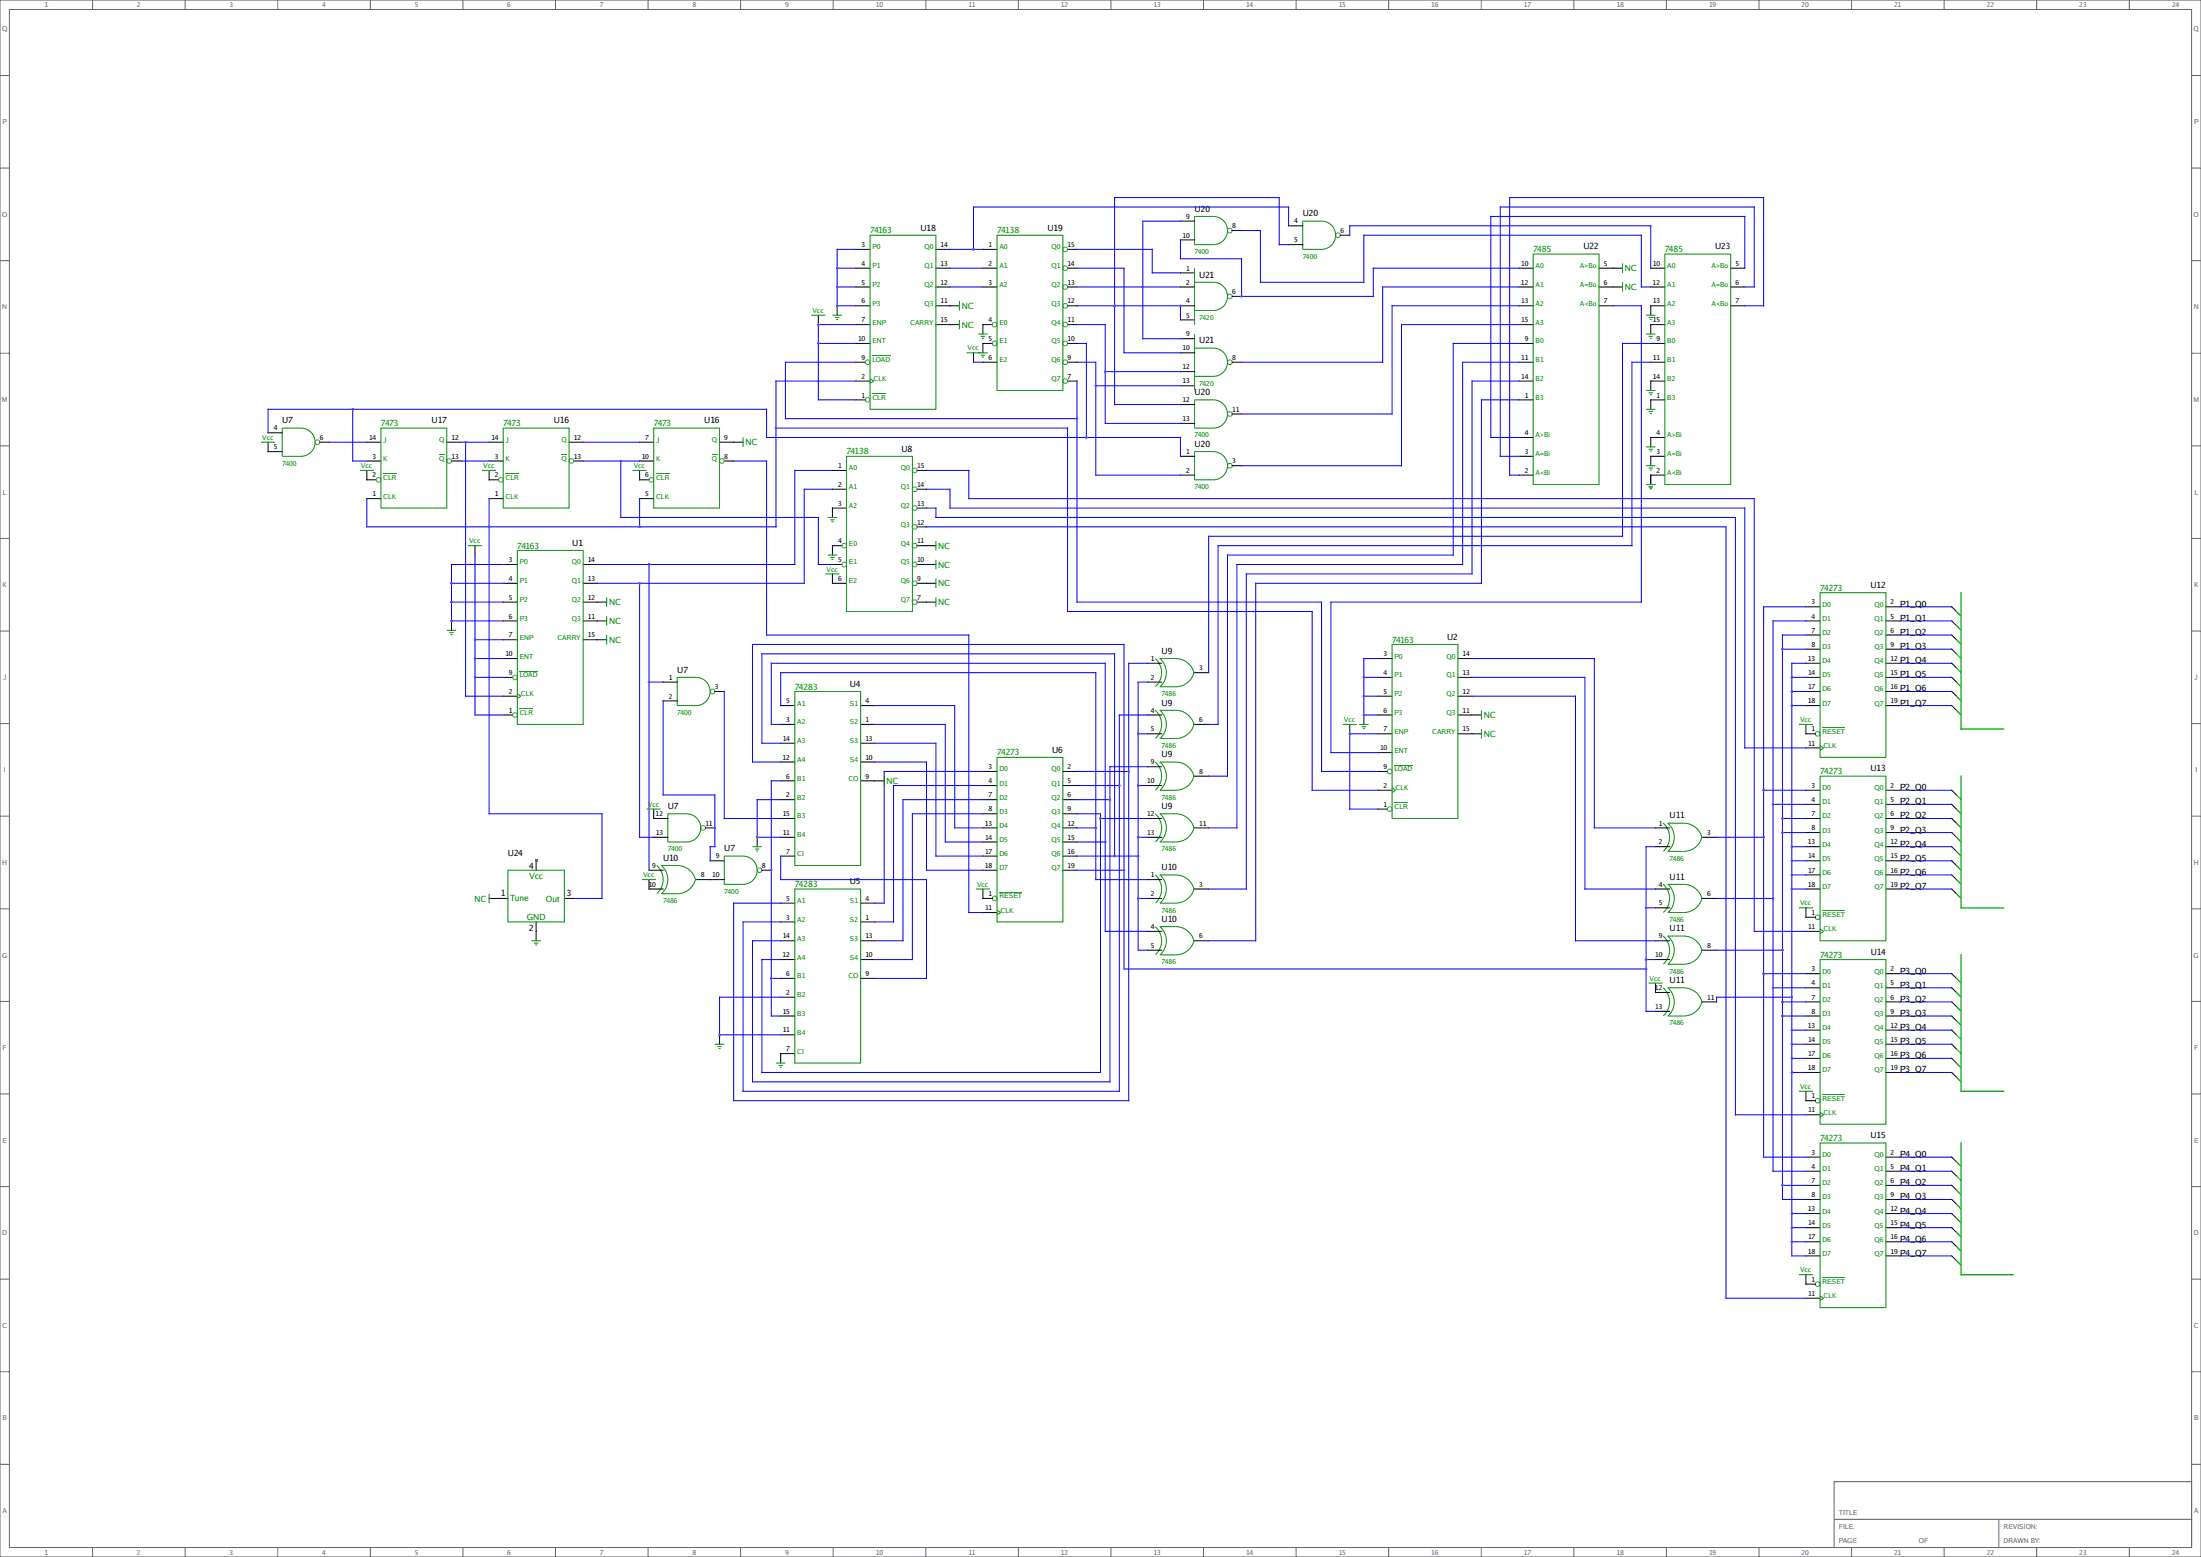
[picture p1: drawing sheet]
<svg xmlns="http://www.w3.org/2000/svg" width="1189mm" height="841mm" viewBox="0 0 1189 841" stroke-linecap="round" stroke-linejoin="round" font-family="sans-serif">
<g fill="none" stroke="#666" stroke-width=".54">
<path d="M0 0h1189v841h-1189zM5 5h1178v831h-1178zM50 0v5M100 0v5M150 0v5M200 0v5M250 0v5M300 0v5M350 0v5M400 0v5M450 0v5M500 0v5"/>
<path d="M550 0v5M600 0v5M650 0v5M700 0v5M750 0v5M800 0v5M850 0v5M900 0v5M950 0v5M1000 0v5M1050 0v5M1100 0v5"/>
<path d="M1150 0v5M0 41h5M1183 41h6M0 91h5M1183 91h6M0 141h5M1183 141h6M0 191h5M1183 191h6M0 241h5M1183 241h6M0 291h5"/>
<path d="M1183 291h6M0 341h5M1183 341h6M0 391h5M1183 391h6M0 441h5M1183 441h6M0 491h5M1183 491h6M0 541h5M1183 541h6M0 591h5"/>
<path d="M1183 591h6M0 641h5M1183 641h6M0 691h5M1183 691h6M0 741h5M1183 741h6M0 791h5M990 800h193v36h-193zM1183 791h6M50 836v5M100 836v5"/>
<path d="M150 836v5M200 836v5M250 836v5M300 836v5M350 836v5M400 836v5M450 836v5M500 836v5M550 836v5M600 836v5M650 836v5M700 836v5"/>
<path d="M750 836v5M800 836v5M850 836v5M900 836v5M950 836v5M990 820h193M1000 836v5M1050 836v5M1079 820v16M1100 836v5M1150 836v5"/>
</g>
<g fill="none" stroke="#000" stroke-width=".54">
<path d="M637 119h8M462 135h8M505 135h8M531 135h7M576 135h6M637 130h8M665 124h5M696 132h7M696 122h7M724 127h5M462 145h8M462 155h8"/>
<path d="M505 145h8M505 155h8M531 145h7M531 155h7M576 145h6M576 155h6M637 155h8M637 147h8M820 145h8M820 155h8M863 145h13M863 155h13"/>
<path d="M891 145h8M891 155h8M935 145h7M935 155h7M442 170v5M452 165v5M462 165h8M462 175h8M505 165h13M505 175h13M536 175h-5v5M576 165h6"/>
<path d="M576 175h6M637 165h8M637 173h8M665 160h5M820 165h8M820 175h8M863 165h8M899 165h-8v5M899 175h-8v5M935 165h7M462 185h8M462 196h5"/>
<path d="M526 191v5M531 196h7M536 185h-5v6M576 185h6M576 196h6M637 183h8M637 191h8M665 196h5M820 185h8M820 196h8M891 185h8M891 196h8"/>
<path d="M462 206h8M462 216h5M576 206h6M637 218h8M637 208h8M637 201h8M820 206h8M820 216h8M899 206h-8v5M899 216h-8v5M145 239v5h7M145 234h7"/>
<path d="M173 239h5M198 239h8M241 239h8M264 239h8M307 239h8M345 239h8M389 239h12M637 229h8M665 224h5M820 236h8M899 236h-8v5M198 249h8"/>
<path d="M198 254v5h5M244 249h5M264 249h8M264 254v5h5M310 249h5M345 249h8M345 254v5h5M391 249h5M449 254h8M495 254h5M637 257h8M637 246h8"/>
<path d="M665 251h5M820 257h8M820 246h8M899 257h-8v5M899 246h-8v5M198 269h8M264 269h8M345 269h8M449 264h8M457 274h-8v5M495 264h5M495 274h5"/>
<path d="M256 295v5M455 295h-6v5M495 295h10M495 284h5M272 305h7M272 315h7M315 305h8M315 315h8M449 305h6M449 310v5h8M495 305h10M495 315h10"/>
<path d="M244 335v5M272 325h7M272 335h7M315 325h13M315 335h13M495 325h10M975 335h8M975 328h8M1018 335h8M1018 328h8M1054 328l2 2M1054 335l2 3"/>
<path d="M272 345h7M272 356h7M315 345h13M620 358h7M744 356h8M787 356h8M975 358h8M975 343h8M975 350h8M1018 358h8M1018 343h8M1018 350h8"/>
<path d="M1054 343l2 2M1054 350l2 3M1054 358l2 3M272 376h7M272 366h5M358 368h8M358 378h8M386 373h5M620 368h7M645 363h8M744 376h8M744 366h8"/>
<path d="M787 376h8M787 366h8M975 366h8M975 373h8M1018 366h8M1018 373h8M1054 366l2 2M1054 373l2 3M272 386h5M422 381h7M422 391h7M465 381h7"/>
<path d="M465 391h7M620 386h7M620 396h7M645 391h8M729 391v5M736 386v5M744 386h8M744 396h8M787 386h13M787 396h13M975 381h8M975 391v5h5"/>
<path d="M1018 381h8M1054 381l2 3M422 401h7M422 411h7M465 401h7M465 411h7M531 417h7M574 417h8M620 414h7M645 419h8M744 417h5M744 406h8"/>
<path d="M975 404h8M353 437v5h8M422 422h7M422 432h7M465 422h12M531 432h7M531 424h7M531 439h7M574 432h8M574 424h8M574 439h8M620 424h7"/>
<path d="M744 427h8M744 437h5M975 427h8M975 434h8M1018 427h8M1018 434h8M1054 427l2 2M1054 434l2 3M353 452h8M381 447h5M409 452v5M422 442h7"/>
<path d="M422 452h7M531 447h7M531 455h7M574 447h8M574 455h8M620 442h7M620 452h7M645 447h8M894 447h8M894 457h8M919 452h8M975 442h8"/>
<path d="M975 457h8M975 450h8M1018 442h8M1018 457h8M1018 450h8M1054 442l2 2M1054 450l2 2M1054 457l2 3M290 465v5M350 470h8M350 475v5h8M376 475h15"/>
<path d="M383 465h8M411 470h5M422 462h7M531 462h7M531 470h7M574 462h8M574 470h8M620 475h7M975 465h8M975 472h8M1018 465h8M1018 472h8"/>
<path d="M1054 465l2 2M1054 472l2 3M264 485h10M290 498v10M305 485h5M422 488h7M422 498h7M465 488h7M465 498h7M531 493h7M531 480v5h5M620 485h7"/>
<path d="M645 480h8M894 480h8M894 490h8M919 485h8M975 480h8M975 490v5h5M1018 480h8M1054 480l2 3M422 508h7M422 518h7M465 508h7M465 518h7"/>
<path d="M620 503h7M620 513h7M645 508h8M894 508h8M894 518h8M919 513h8M975 503h8M422 528h7M422 538h7M465 528h7M894 531v5h8M975 526h8"/>
<path d="M975 533h8M1018 526h8M1018 533h8M1054 526l2 2M1054 533l2 3M389 559v5M422 549h7M422 559h7M894 546h8M919 541h8M975 549h8M975 541h8"/>
<path d="M975 556h8M1018 549h8M1018 541h8M1018 556h8M1054 541l2 3M1054 549l2 2M1054 556l2 3M429 569h-7v5M975 564h8M975 571h8M975 579h8M1018 564h8"/>
<path d="M1018 571h8M1018 579h8M1054 564l2 2M1054 571l2 3M1054 579l2 3M975 589v5h5M975 602h8M975 625h8M975 632h8M1018 625h8M1018 632h8M1054 625l2 2"/>
<path d="M1054 632l2 3M975 640h8M975 648h8M975 655h8M1018 640h8M1018 648h8M1018 655h8M1054 640l2 3M1054 648l2 2M1054 655l2 3M975 663h8M975 670h8"/>
<path d="M975 678h8M1018 663h8M1018 670h8M1018 678h8M1054 663l2 2M1054 670l2 3M1054 678l2 3M975 688v5h5M975 701h8"/>
</g>
<g fill="none" stroke="#008b00" stroke-width=".54">
<path d="M645 117h10a8 8 0 0 1 8 7 8 8 0 0 1-8 8h-10zM703 119h11a8 8 0 0 1 7 8 8 8 0 0 1-7 8h-11zM470 127h35v94h-35zM538 127h36v84h-36zM828 137h35v125h-35zM899 137h36v125h-36zM645 152h10a8 8 0 0 1 8 8 8 8 0 0 1-8 8h-10M645 145v30M876 142v5M876 152v5M438 170h8M449 170h6"/>
<path d="M451 171h2M452 172h1M518 163v5M518 173v5M889 170h5M890 171h3M891 172h1M471 192h10M522 191h11M528 180h5M530 182h2M530 192h2"/>
<path d="M530 183h1M530 193h1M645 188h10a8 8 0 0 1 8 8 8 8 0 0 1-8 7h-10M645 180v31M889 180h5M890 182h3M891 183h1M470 204l2 2-2 1M471 212h7M645 216h10a8 8 0 0 1 8 8 8 8 0 0 1-8 7h-10zM889 211h5M890 212h3"/>
<path d="M891 213h1M141 239h8M152 231h11a8 8 0 0 1 7 8 8 8 0 0 1-7 7h-11zM206 231h35v43h-35zM272 231h35v43h-35zM353 231h36v43h-36zM401 236v5M889 221h5M890 222h3M891 223h1M194 254h8M207 256h7"/>
<path d="M237 246h3M260 254h8M273 256h7M303 246h3M342 254h7M354 256h8M384 246h3M457 246h36v84h-36zM645 244h10a8 8 0 0 1 8 7 8 8 0 0 1-8 8h-10zM889 251h5M889 241h5M890 253h3"/>
<path d="M890 243h3M891 254h1M891 244h1M447 279h5M889 262h5M890 263h3M891 264h1M253 295h7M279 297h36v94h-36zM447 300h5M448 281h3M449 282h1"/>
<path d="M505 292v5M446 310h7M448 301h3M449 302h1M505 302v5M505 312v5M328 323v5M328 333v5M505 323v5M983 320h35v89h-35zM241 340h5M243 342h2"/>
<path d="M243 343h1M328 343v5M624 356a10 10 0 0 1 0 15M626 356h9a10 10 0 0 1 10 7 10 10 0 0 1-10 8h-9M626 356a10 10 0 0 1 0 15M752 348h35v94h-35zM279 375l2 1-2 1M281 362h9M366 366h10a8 8 0 0 1 7 7 8 8 0 0 1-7 8h-10zM429 373h36v94h-36zM281 383h7M624 383a10 10 0 0 1 0 16"/>
<path d="M626 384h9a10 10 0 0 1 10 7M626 383a10 10 0 0 1 0 16M645 391a10 10 0 0 1-10 8h-9M725 391h8M734 391h5M735 392h3M736 393h1M800 384v5M800 394v5M971 391h8M984 393h12M477 419v5"/>
<path d="M538 409h36v89h-36zM624 411a10 10 0 0 1 0 16M626 411h9a10 10 0 0 1 10 8M626 411a10 10 0 0 1 0 16M645 419a10 10 0 0 1-10 8h-9M753 413h10M983 403l2 1-2 1M983 419h35v89h-35zM349 437h8M361 439h10a8 8 0 0 1 7 8 8 8 0 0 1-7 8h-10zM624 439a10 10 0 0 1 0 16M626 439h9a10 10 0 0 1 10 8 10 10 0 0 1-10 8h-9"/>
<path d="M626 439a10 10 0 0 1 0 16M752 425l2 2-2 1M753 433h7M406 457h5M408 458h2M408 459h1M898 444a10 10 0 0 1 0 16M919 452a10 10 0 0 0-10-8h-8a10 10 0 0 1 0 16M919 452a10 10 0 0 1-10 8h-8M274 470h31v28h-31zM347 475h7M355 467a10 10 0 0 1 0 15"/>
<path d="M357 467h9a10 10 0 0 1 10 8M357 467a10 10 0 0 1 0 15M376 475a10 10 0 0 1-10 8h-9M391 462h10a8 8 0 0 1 8 8 8 8 0 0 1-8 7h-10zM624 472a10 10 0 0 1 0 16M626 472h9a10 10 0 0 1 10 8 10 10 0 0 1-10 8h-9M626 472a10 10 0 0 1 0 16M898 477a10 10 0 0 1 0 16M264 483v5M429 480h36v94h-36zM527 480h8M538 491l2 2-2 1"/>
<path d="M540 482h12M919 485a10 10 0 0 0-10-8h-8a10 10 0 0 1 0 16M919 485a10 10 0 0 1-10 8h-8M971 490h8M984 492h12M287 508h5M288 509h3M289 510h1M624 500a10 10 0 0 1 0 15M626 500h9a10 10 0 0 1 10 8M626 500a10 10 0 0 1 0 15M645 508a10 10 0 0 1-10 8h-9"/>
<path d="M898 505a10 10 0 0 1 0 16M919 513a10 10 0 0 0-10-8h-8a10 10 0 0 1 0 16M919 513a10 10 0 0 1-10 8h-8M983 502l2 1-2 1M983 518h35v89h-35zM890 531h8M898 533a10 10 0 0 1 0 16M901 533h8a10 10 0 0 1 10 8M901 533a10 10 0 0 1 0 16M919 541a10 10 0 0 1-10 8h-8M386 564h5M387 565h3"/>
<path d="M388 566h1M419 574h5M420 575h3M421 576h1M971 589h8M984 591h12M983 601l2 1-2 1M983 617h35v89h-35zM971 688h8M983 700l2 1-2 1M984 690h12"/>
</g>
<g fill="none" stroke="#00f" stroke-width=".54">
<path d="M637 119h-20v64h20M462 135h-10v30h10M513 135h18M582 135h40v12h15M637 130v10h33v20h72v-15h78M670 124h11v28h55v-25h150v28h5M696 132h-5v-25h-89v111h35M696 122v-10h-170v23M729 127v-5h162v23M452 155h10M452 145h10M513 155h18"/>
<path d="M513 145h18M582 145h25v46h30M582 155h55M820 155h-73v41h-77M942 145v-28h-137v119h15M942 155h5v-43h-137v134h10M462 175h-20v41h20M582 175h15v54h40M582 165h55v8M820 165h-68v59h-82M820 175h-63v76h-87M871 165h15v160h-167v81h25"/>
<path d="M942 165h10v-58h-137v150h5M442 185h20M462 196h-38v30h158M526 196h5M582 196h10v61h45M582 185h5v51M820 196h-30v109h-122v142h-15M820 185h-35v115h-122v119h-10M891 196h-10v99h-223v96h-5M891 185h-15v105h-223v73M462 206h-43v78h-221v-15M582 206v119h132v92h30"/>
<path d="M592 208h45M597 201h40M820 216h-20v99h-122v193h-25M820 206h-25v104h-122v170h-20M145 234v-13h269v15h223v10M178 239h20M190 221v28h8M249 239h15M251 239v137h21M315 239h30M419 231h157v99h133v97h35M249 249h15"/>
<path d="M315 249h30M335 249v30h107v26h7M396 249h18v94h109v150h8M449 254h-20v51h-106M500 254h23v15h424v234h28M264 269v170h61v46h-15M345 269v15M449 264h-15v51h-111M500 274h5v5h432v323h38M500 264h13v10h429v130h33M256 300v86h16M500 284h432v417h43"/>
<path d="M244 315h28M272 305h-28v30h28M345 315v137h8M350 305v165M244 325h28M975 335h-18v297h18M975 328h-23v297h23M1026 335h28M1026 328h28M256 345h16M256 356h16M620 358h-11v236h-213v-106h26"/>
<path d="M744 356h-8v30h8M795 356h66v91h33M962 350h13M975 358h-7v320h7M975 343h-13v305h13M1026 358h28M1026 350h28M1026 343h28M256 366h16M350 368h8M358 378v51h28v28h-3v8M391 373v69h31"/>
<path d="M620 368h-5v145h5M736 366h8M736 376h8M795 376h56v132h43M795 366h61v114h38M968 366h7M968 373h7M1026 366h28M1026 373h28M422 381v-18h170v112h28M422 391h-6v-33h181v145h23M472 381h44v66h15"/>
<path d="M472 391h38v64h21M615 396h5M620 386h-16v203h-203v-91h21M744 396h-15v41h15M968 381h7M1026 381h28M422 401h-11v-48h191v109M422 411h-16v-63h201v175h282M472 411h28v59h31M472 401h33v61h26M531 417h-54v71h-5M582 417h27"/>
<path d="M620 414h-21v170h-193v-76h16M422 422h-6v127h6M422 432h-13v20h13M531 424h-48v74h-11M531 432h-43v76h-16M531 439h-38v79h-21M582 439h12v140h-183v-61h11M582 424h22M582 432h17M615 424h5M952 427h23M957 434h18"/>
<path d="M1026 434h28M1026 427h28M582 447h10M582 455h15M594 442h26M615 452h5M894 457h-5v89h5M927 452h25M962 442h13M962 450h13M968 457h7M1026 442h28"/>
<path d="M1026 457h28M1026 450h28M422 462v13h78v53h-28M582 462h33M582 470h25M968 472h7M968 465h7M1026 472h28M1026 465h28M615 485h5M889 490h5M927 485h30"/>
<path d="M968 480h7M1026 480h28M889 518h5M927 513h35M416 528h6M422 538h-33v21h33M952 526h23M957 533h18M968 538h-41v3M1026 533h28M1026 526h28M962 549h13"/>
<path d="M962 541h13M968 556h7M1026 556h28M1026 549h28M1026 541h28M968 579h7M968 571h7M968 564h7M1026 579h28M1026 571h28M1026 564h28M1026 632h28"/>
<path d="M1026 625h28M962 640h13M968 655h7M1026 655h28M1026 648h28M1026 640h28M968 663h7M968 670h7M1026 678h28M1026 663h28M1026 670h28"/>
</g>
<g fill="none" stroke="#008b8b" stroke-width=".54">
<circle cx="575" cy="135" r="1.3"/>
<circle cx="664" cy="124" r="1.3"/>
<circle cx="722" cy="127" r="1.3"/>
<circle cx="575" cy="155" r="1.3"/>
<circle cx="575" cy="145" r="1.3"/>
<circle cx="537" cy="175" r="1.3"/>
<circle cx="575" cy="175" r="1.3"/>
<circle cx="575" cy="165" r="1.3"/>
<circle cx="664" cy="160" r="1.3"/>
<circle cx="469" cy="196" r="1.3"/>
<circle cx="537" cy="185" r="1.3"/>
<circle cx="575" cy="196" r="1.3"/>
<circle cx="575" cy="185" r="1.3"/>
<circle cx="664" cy="196" r="1.3"/>
<circle cx="469" cy="216" r="1.3"/>
<circle cx="575" cy="206" r="1.3"/>
<circle cx="171" cy="239" r="1.3"/>
<circle cx="664" cy="224" r="1.3"/>
<circle cx="204" cy="259" r="1.3"/>
<circle cx="243" cy="249" r="1.3"/>
<circle cx="270" cy="259" r="1.3"/>
<circle cx="309" cy="249" r="1.3"/>
<circle cx="352" cy="259" r="1.3"/>
<circle cx="390" cy="249" r="1.3"/>
<circle cx="494" cy="254" r="1.3"/>
<circle cx="664" cy="251" r="1.3"/>
<circle cx="494" cy="274" r="1.3"/>
<circle cx="494" cy="264" r="1.3"/>
<circle cx="456" cy="295" r="1.3"/>
<circle cx="494" cy="295" r="1.3"/>
<circle cx="494" cy="284" r="1.3"/>
<circle cx="456" cy="305" r="1.3"/>
<circle cx="494" cy="315" r="1.3"/>
<circle cx="494" cy="305" r="1.3"/>
<circle cx="494" cy="325" r="1.3"/>
<circle cx="278" cy="366" r="1.3"/>
<circle cx="385" cy="373" r="1.3"/>
<circle cx="278" cy="386" r="1.3"/>
<circle cx="982" cy="396" r="1.3"/>
<circle cx="750" cy="417" r="1.3"/>
<circle cx="750" cy="437" r="1.3"/>
<circle cx="380" cy="447" r="1.3"/>
<circle cx="410" cy="470" r="1.3"/>
<circle cx="537" cy="485" r="1.3"/>
<circle cx="982" cy="495" r="1.3"/>
<circle cx="982" cy="594" r="1.3"/>
<circle cx="982" cy="693" r="1.3"/>
</g>
<path d="M1059 320v74h23M1059 419v71h23M1059 516v73h23M1059 617v71h28" fill="none" stroke="#0e0" stroke-width=".76"/>
<g fill="none" stroke="#0e0" stroke-width=".76" stroke-linecap="butt">
<path d="M1056 330l3 3M1056 338l3 2M1056 345l3 3M1056 353l3 3M1056 361l3 2M1056 368l3 3M1056 376l3 2M1056 384l3 2M1056 429l3 3M1056 437l3 2M1056 444l3 3M1056 452l3 3"/>
<path d="M1056 460l3 2M1056 467l3 3M1056 475l3 2M1056 483l3 2M1056 528l3 3M1056 536l3 2M1056 544l3 2M1056 551l3 3M1056 559l3 2M1056 566l3 3M1056 574l3 3M1056 582l3 2"/>
<path d="M1056 627l3 3M1056 635l3 2M1056 643l3 2M1056 650l3 3M1056 658l3 2M1056 665l3 3M1056 673l3 3M1056 681l3 2"/>
</g>
<g fill="#a020f0">
<circle cx="592" cy="447" r=".6"/>
<circle cx="597" cy="455" r=".6"/>
<circle cx="607" cy="470" r=".6"/>
<circle cx="602" cy="462" r=".6"/>
<circle cx="615" cy="462" r=".6"/>
<circle cx="599" cy="432" r=".6"/>
<circle cx="604" cy="424" r=".6"/>
<circle cx="609" cy="417" r=".6"/>
<circle cx="594" cy="442" r=".6"/>
<circle cx="615" cy="396" r=".6"/>
<circle cx="615" cy="424" r=".6"/>
<circle cx="615" cy="452" r=".6"/>
<circle cx="615" cy="485" r=".6"/>
<circle cx="889" cy="518" r=".6"/>
<circle cx="889" cy="490" r=".6"/>
<circle cx="889" cy="523" r=".6"/>
<circle cx="968" cy="366" r=".6"/>
<circle cx="968" cy="373" r=".6"/>
<circle cx="968" cy="381" r=".6"/>
<circle cx="968" cy="655" r=".6"/>
<circle cx="968" cy="663" r=".6"/>
<circle cx="968" cy="670" r=".6"/>
<circle cx="968" cy="579" r=".6"/>
<circle cx="968" cy="571" r=".6"/>
<circle cx="968" cy="564" r=".6"/>
<circle cx="968" cy="556" r=".6"/>
<circle cx="968" cy="480" r=".6"/>
<circle cx="968" cy="472" r=".6"/>
<circle cx="968" cy="465" r=".6"/>
<circle cx="968" cy="457" r=".6"/>
<circle cx="968" cy="538" r=".6"/>
<circle cx="962" cy="350" r=".6"/>
<circle cx="962" cy="640" r=".6"/>
<circle cx="962" cy="549" r=".6"/>
<circle cx="962" cy="541" r=".6"/>
<circle cx="962" cy="450" r=".6"/>
<circle cx="962" cy="442" r=".6"/>
<circle cx="962" cy="513" r=".6"/>
<circle cx="957" cy="533" r=".6"/>
<circle cx="957" cy="434" r=".6"/>
<circle cx="957" cy="485" r=".6"/>
<circle cx="952" cy="526" r=".6"/>
<circle cx="952" cy="427" r=".6"/>
<circle cx="952" cy="452" r=".6"/>
<circle cx="409" cy="452" r=".6"/>
<circle cx="264" cy="284" r=".6"/>
<circle cx="256" cy="345" r=".6"/>
<circle cx="729" cy="396" r=".6"/>
<circle cx="244" cy="325" r=".6"/>
<circle cx="244" cy="315" r=".6"/>
<circle cx="244" cy="335" r=".6"/>
<circle cx="736" cy="376" r=".6"/>
<circle cx="736" cy="366" r=".6"/>
<circle cx="736" cy="386" r=".6"/>
<circle cx="350" cy="305" r=".6"/>
<circle cx="350" cy="368" r=".6"/>
<circle cx="345" cy="315" r=".6"/>
<circle cx="416" cy="470" r=".6"/>
<circle cx="386" cy="447" r=".6"/>
<circle cx="389" cy="559" r=".6"/>
<circle cx="416" cy="528" r=".6"/>
<circle cx="335" cy="249" r=".6"/>
<circle cx="345" cy="284" r=".6"/>
<circle cx="251" cy="239" r=".6"/>
<circle cx="256" cy="366" r=".6"/>
<circle cx="256" cy="356" r=".6"/>
<circle cx="526" cy="135" r=".6"/>
<circle cx="452" cy="155" r=".6"/>
<circle cx="452" cy="145" r=".6"/>
<circle cx="452" cy="165" r=".6"/>
<circle cx="442" cy="175" r=".6"/>
<circle cx="442" cy="185" r=".6"/>
<circle cx="582" cy="226" r=".6"/>
<circle cx="587" cy="236" r=".6"/>
<circle cx="419" cy="231" r=".6"/>
<circle cx="190" cy="221" r=".6"/>
<circle cx="592" cy="208" r=".6"/>
<circle cx="597" cy="201" r=".6"/>
<circle cx="602" cy="165" r=".6"/>
<circle cx="617" cy="155" r=".6"/>
<circle cx="637" cy="165" r=".6"/>
<circle cx="670" cy="160" r=".6"/>
</g>
<path d="M289 464h1v2h-1z" fill="#f00"/>
<g font-size="4.6">
<text x="645" y="114">U20</text>
<text x="703" y="117">U20</text>
<text x="497" y="124">U18</text>
<text x="566" y="124">U19</text>
<text x="855" y="135">U22</text>
<text x="926" y="135">U23</text>
<text x="648" y="150">U21</text>
<text x="648" y="185">U21</text>
<text x="645" y="213">U20</text>
<text x="152" y="229">U7</text>
<text x="233" y="229">U17</text>
<text x="299" y="229">U16</text>
<text x="380" y="229">U16</text>
<text x="487" y="244">U8</text>
<text x="645" y="241">U20</text>
<text x="309" y="295">U1</text>
<text x="1010" y="317">U12</text>
<text x="1026" y="328">P1_Q0</text>
<text x="1026" y="335">P1_Q1</text>
<text x="781" y="345">U2</text>
<text x="1026" y="343">P1_Q2</text>
<text x="627" y="353">U9</text>
<text x="1026" y="350">P1_Q3</text>
<text x="1026" y="358">P1_Q4</text>
<text x="366" y="363">U7</text>
<text x="1026" y="366">P1_Q5</text>
<text x="459" y="371">U4</text>
<text x="1026" y="373">P1_Q6</text>
<text x="627" y="381">U9</text>
<text x="1026" y="381">P1_Q7</text>
<text x="568" y="406">U6</text>
<text x="627" y="409">U9</text>
<text x="1010" y="417">U13</text>
<text x="1026" y="427">P2_Q0</text>
<text x="361" y="437">U7</text>
<text x="627" y="437">U9</text>
<text x="1026" y="434">P2_Q1</text>
<text x="902" y="442">U11</text>
<text x="1026" y="442">P2_Q2</text>
<text x="1026" y="450">P2_Q3</text>
<text x="391" y="460">U7</text>
<text x="1026" y="457">P2_Q4</text>
<text x="274" y="462">U24</text>
<text x="358" y="465">U10</text>
<text x="1026" y="465">P2_Q5</text>
<text x="286" y="469">4</text>
<text x="627" y="470">U10</text>
<text x="1026" y="472">P2_Q6</text>
<text x="459" y="477">U5</text>
<text x="902" y="475">U11</text>
<text x="270" y="484">1</text>
<text x="306" y="484">3</text>
<text x="1026" y="480">P2_Q7</text>
<text x="627" y="498">U10</text>
<text x="286" y="502">2</text>
<text x="902" y="503">U11</text>
<text x="1010" y="516">U14</text>
<text x="1026" y="526">P3_Q0</text>
<text x="902" y="531">U11</text>
<text x="1026" y="533">P3_Q1</text>
<text x="1026" y="541">P3_Q2</text>
<text x="1026" y="549">P3_Q3</text>
<text x="1026" y="556">P3_Q4</text>
<text x="1026" y="564">P3_Q5</text>
<text x="1026" y="571">P3_Q6</text>
<text x="1026" y="579">P3_Q7</text>
<text x="1010" y="615">U15</text>
<text x="1026" y="625">P4_Q0</text>
<text x="1026" y="632">P4_Q1</text>
<text x="1026" y="640">P4_Q2</text>
<text x="1026" y="648">P4_Q3</text>
<text x="1026" y="655">P4_Q4</text>
<text x="1026" y="663">P4_Q5</text>
<text x="1026" y="670">P4_Q6</text>
<text x="1026" y="678">P4_Q7</text>
</g>
<g font-size="4.6" fill="#008b00">
<text x="470" y="126">74163</text>
<text x="538" y="126">74138</text>
<text x="828" y="136">7485</text>
<text x="899" y="136">7485</text>
<text x="877" y="146">NC</text>
<text x="877" y="157">NC</text>
<text x="519" y="167">NC</text>
<text x="519" y="177">NC</text>
<text x="206" y="230">7473</text>
<text x="272" y="230">7473</text>
<text x="353" y="230">7473</text>
<text x="403" y="240">NC</text>
<text x="457" y="245">74138</text>
<text x="279" y="296">74163</text>
<text x="507" y="296">NC</text>
<text x="507" y="306">NC</text>
<text x="507" y="317">NC</text>
<text x="983" y="319">74273</text>
<text x="329" y="327">NC</text>
<text x="507" y="327">NC</text>
<text x="329" y="337">NC</text>
<text x="329" y="347">NC</text>
<text x="752" y="347">74163</text>
<text x="429" y="372">74283</text>
<text x="801" y="388">NC</text>
<text x="801" y="398">NC</text>
<text x="538" y="408">74273</text>
<text x="983" y="418">74273</text>
<text x="479" y="423">NC</text>
<text x="286" y="474">Vcc</text>
<text x="429" y="479">74283</text>
<text x="256" y="487">NC</text>
<text x="276" y="487">Tune</text>
<text x="295" y="487">Out</text>
<text x="284" y="497">GND</text>
<text x="983" y="517">74273</text>
<text x="983" y="616">74273</text>
</g>
<g font-size="3.7" fill="#666">
<text x="24" y="4">1</text>
<text x="74" y="4">2</text>
<text x="124" y="4">3</text>
<text x="174" y="4">4</text>
<text x="224" y="4">5</text>
<text x="274" y="4">6</text>
<text x="324" y="4">7</text>
<text x="374" y="4">8</text>
<text x="424" y="4">9</text>
<text x="473" y="4">10</text>
<text x="523" y="4">11</text>
<text x="573" y="4">12</text>
<text x="623" y="4">13</text>
<text x="673" y="4">14</text>
<text x="723" y="4">15</text>
<text x="773" y="4">16</text>
<text x="823" y="4">17</text>
<text x="873" y="4">18</text>
<text x="923" y="4">19</text>
<text x="973" y="4">20</text>
<text x="1023" y="4">21</text>
<text x="1073" y="4">22</text>
<text x="1123" y="4">23</text>
<text x="1173" y="4">24</text>
<text x="1" y="17">Q</text>
<text x="1185" y="17">Q</text>
<text x="1" y="67">P</text>
<text x="1185" y="67">P</text>
<text x="1" y="117">O</text>
<text x="1185" y="117">O</text>
<text x="1" y="167">N</text>
<text x="1185" y="167">N</text>
<text x="1" y="217">M</text>
<text x="1184" y="217">M</text>
<text x="2" y="267">L</text>
<text x="1185" y="267">L</text>
<text x="1" y="317">K</text>
<text x="1185" y="317">K</text>
<text x="2" y="367">J</text>
<text x="1185" y="367">J</text>
<text x="2" y="417">I</text>
<text x="1185" y="417">I</text>
<text x="1" y="467">H</text>
<text x="1185" y="467">H</text>
<text x="1" y="517">G</text>
<text x="1185" y="517">G</text>
<text x="1" y="567">F</text>
<text x="1185" y="567">F</text>
<text x="1" y="617">E</text>
<text x="1185" y="617">E</text>
<text x="1" y="667">D</text>
<text x="1185" y="667">D</text>
<text x="1" y="717">C</text>
<text x="1185" y="717">C</text>
<text x="1" y="767">B</text>
<text x="1185" y="767">B</text>
<text x="1" y="817">A</text>
<text x="993" y="818">TITLE</text>
<text x="1185" y="817">A</text>
<text x="993" y="825">FILE:</text>
<text x="1082" y="825">REVISION:</text>
<text x="993" y="833">PAGE</text>
<text x="1036" y="833">OF</text>
<text x="1082" y="833">DRAWN BY:</text>
<text x="24" y="839">1</text>
<text x="74" y="839">2</text>
<text x="124" y="839">3</text>
<text x="174" y="839">4</text>
<text x="224" y="839">5</text>
<text x="274" y="839">6</text>
<text x="324" y="839">7</text>
<text x="374" y="839">8</text>
<text x="424" y="839">9</text>
<text x="473" y="839">10</text>
<text x="523" y="839">11</text>
<text x="573" y="839">12</text>
<text x="623" y="839">13</text>
<text x="673" y="839">14</text>
<text x="723" y="839">15</text>
<text x="773" y="839">16</text>
<text x="823" y="839">17</text>
<text x="873" y="839">18</text>
<text x="923" y="839">19</text>
<text x="973" y="839">20</text>
<text x="1023" y="839">21</text>
<text x="1073" y="839">22</text>
<text x="1123" y="839">23</text>
<text x="1173" y="839">24</text>
</g>
<g font-size="3.7">
<text x="640" y="118">9</text>
<text x="665" y="123">8</text>
<text x="699" y="121">4</text>
<text x="724" y="126">6</text>
<text x="639" y="128">10</text>
<text x="699" y="131">5</text>
<text x="465" y="133">3</text>
<text x="508" y="133">14</text>
<text x="534" y="133">1</text>
<text x="576" y="133">15</text>
<text x="465" y="144">4</text>
<text x="508" y="144">13</text>
<text x="534" y="144">2</text>
<text x="576" y="144">14</text>
<text x="821" y="144">10</text>
<text x="866" y="144">5</text>
<text x="893" y="144">10</text>
<text x="937" y="144">5</text>
<text x="640" y="146">1</text>
<text x="465" y="154">5</text>
<text x="508" y="154">12</text>
<text x="534" y="154">3</text>
<text x="576" y="154">13</text>
<text x="640" y="154">2</text>
<text x="821" y="154">12</text>
<text x="866" y="154">6</text>
<text x="892" y="154">12</text>
<text x="937" y="154">6</text>
<text x="665" y="159">6</text>
<text x="465" y="164">6</text>
<text x="508" y="164">11</text>
<text x="576" y="164">12</text>
<text x="640" y="164">4</text>
<text x="821" y="164">13</text>
<text x="866" y="164">7</text>
<text x="892" y="164">13</text>
<text x="937" y="164">7</text>
<text x="465" y="174">7</text>
<text x="508" y="174">15</text>
<text x="534" y="174">4</text>
<text x="576" y="174">11</text>
<text x="640" y="171">5</text>
<text x="821" y="174">15</text>
<text x="892" y="174">15</text>
<text x="463" y="184">10</text>
<text x="534" y="184">5</text>
<text x="576" y="184">10</text>
<text x="640" y="182">9</text>
<text x="823" y="184">9</text>
<text x="894" y="184">9</text>
<text x="639" y="189">10</text>
<text x="465" y="194">9</text>
<text x="534" y="194">6</text>
<text x="576" y="194">9</text>
<text x="665" y="194">8</text>
<text x="821" y="194">11</text>
<text x="893" y="194">11</text>
<text x="638" y="199">12</text>
<text x="465" y="204">2</text>
<text x="576" y="204">7</text>
<text x="639" y="207">13</text>
<text x="821" y="204">14</text>
<text x="893" y="204">14</text>
<text x="465" y="215">1</text>
<text x="823" y="215">1</text>
<text x="894" y="215">1</text>
<text x="638" y="217">12</text>
<text x="639" y="227">13</text>
<text x="665" y="222">11</text>
<text x="148" y="232">4</text>
<text x="173" y="237">6</text>
<text x="199" y="237">14</text>
<text x="244" y="237">12</text>
<text x="265" y="237">14</text>
<text x="310" y="237">12</text>
<text x="348" y="237">7</text>
<text x="391" y="237">9</text>
<text x="823" y="235">4</text>
<text x="894" y="235">4</text>
<text x="148" y="243">5</text>
<text x="640" y="245">1</text>
<text x="823" y="245">3</text>
<text x="894" y="245">3</text>
<text x="201" y="248">3</text>
<text x="244" y="248">13</text>
<text x="267" y="248">3</text>
<text x="310" y="248">13</text>
<text x="347" y="248">10</text>
<text x="391" y="248">8</text>
<text x="665" y="250">3</text>
<text x="201" y="258">2</text>
<text x="267" y="258">2</text>
<text x="348" y="258">6</text>
<text x="453" y="253">1</text>
<text x="495" y="253">15</text>
<text x="640" y="255">2</text>
<text x="823" y="255">2</text>
<text x="894" y="255">2</text>
<text x="453" y="263">2</text>
<text x="495" y="263">14</text>
<text x="201" y="268">1</text>
<text x="267" y="268">1</text>
<text x="348" y="268">5</text>
<text x="453" y="273">3</text>
<text x="495" y="273">13</text>
<text x="495" y="283">12</text>
<text x="453" y="293">4</text>
<text x="495" y="293">11</text>
<text x="275" y="304">3</text>
<text x="317" y="304">14</text>
<text x="453" y="304">5</text>
<text x="495" y="304">10</text>
<text x="275" y="314">4</text>
<text x="317" y="314">13</text>
<text x="453" y="314">6</text>
<text x="495" y="314">9</text>
<text x="275" y="324">5</text>
<text x="317" y="324">12</text>
<text x="495" y="324">7</text>
<text x="978" y="326">3</text>
<text x="1021" y="326">2</text>
<text x="275" y="334">6</text>
<text x="317" y="334">11</text>
<text x="978" y="334">4</text>
<text x="1021" y="334">5</text>
<text x="978" y="342">7</text>
<text x="1021" y="342">6</text>
<text x="275" y="344">7</text>
<text x="317" y="344">15</text>
<text x="978" y="349">8</text>
<text x="1021" y="349">9</text>
<text x="273" y="354">10</text>
<text x="621" y="357">1</text>
<text x="747" y="354">3</text>
<text x="790" y="354">14</text>
<text x="976" y="357">13</text>
<text x="1021" y="357">12</text>
<text x="275" y="364">9</text>
<text x="648" y="362">3</text>
<text x="747" y="364">4</text>
<text x="790" y="364">13</text>
<text x="976" y="364">14</text>
<text x="1021" y="364">15</text>
<text x="361" y="367">1</text>
<text x="621" y="367">2</text>
<text x="275" y="375">2</text>
<text x="361" y="377">2</text>
<text x="386" y="372">3</text>
<text x="747" y="375">5</text>
<text x="790" y="375">12</text>
<text x="976" y="372">17</text>
<text x="1021" y="372">16</text>
<text x="425" y="380">5</text>
<text x="467" y="380">4</text>
<text x="976" y="380">18</text>
<text x="1021" y="380">19</text>
<text x="275" y="385">1</text>
<text x="425" y="390">3</text>
<text x="467" y="390">1</text>
<text x="621" y="385">4</text>
<text x="648" y="390">6</text>
<text x="747" y="385">6</text>
<text x="790" y="385">11</text>
<text x="621" y="395">5</text>
<text x="747" y="395">7</text>
<text x="790" y="395">15</text>
<text x="978" y="395">1</text>
<text x="423" y="400">14</text>
<text x="467" y="400">13</text>
<text x="745" y="405">10</text>
<text x="976" y="403">11</text>
<text x="423" y="410">12</text>
<text x="467" y="410">10</text>
<text x="621" y="413">9</text>
<text x="534" y="415">3</text>
<text x="576" y="415">2</text>
<text x="648" y="418">8</text>
<text x="747" y="415">9</text>
<text x="425" y="420">6</text>
<text x="467" y="420">9</text>
<text x="534" y="423">4</text>
<text x="576" y="423">5</text>
<text x="620" y="423">10</text>
<text x="747" y="425">2</text>
<text x="978" y="425">3</text>
<text x="1021" y="425">2</text>
<text x="425" y="430">2</text>
<text x="534" y="430">7</text>
<text x="576" y="430">6</text>
<text x="747" y="436">1</text>
<text x="978" y="433">4</text>
<text x="1021" y="433">5</text>
<text x="354" y="441">12</text>
<text x="423" y="441">15</text>
<text x="534" y="438">8</text>
<text x="576" y="438">9</text>
<text x="619" y="441">12</text>
<text x="978" y="441">7</text>
<text x="1021" y="441">6</text>
<text x="381" y="446">11</text>
<text x="532" y="446">13</text>
<text x="576" y="446">12</text>
<text x="648" y="446">11</text>
<text x="896" y="446">1</text>
<text x="978" y="448">8</text>
<text x="1021" y="448">9</text>
<text x="354" y="451">13</text>
<text x="423" y="451">11</text>
<text x="532" y="453">14</text>
<text x="576" y="453">15</text>
<text x="619" y="451">13</text>
<text x="896" y="456">2</text>
<text x="922" y="451">3</text>
<text x="976" y="456">13</text>
<text x="1021" y="456">12</text>
<text x="425" y="461">7</text>
<text x="532" y="461">17</text>
<text x="576" y="461">16</text>
<text x="387" y="464">9</text>
<text x="976" y="464">14</text>
<text x="1021" y="464">15</text>
<text x="352" y="469">9</text>
<text x="378" y="474">8</text>
<text x="385" y="474">10</text>
<text x="411" y="469">8</text>
<text x="532" y="469">18</text>
<text x="576" y="469">19</text>
<text x="621" y="474">1</text>
<text x="976" y="471">17</text>
<text x="1021" y="471">16</text>
<text x="350" y="479">10</text>
<text x="648" y="479">3</text>
<text x="896" y="479">4</text>
<text x="976" y="479">18</text>
<text x="1021" y="479">19</text>
<text x="534" y="484">1</text>
<text x="621" y="484">2</text>
<text x="922" y="484">6</text>
<text x="425" y="486">5</text>
<text x="467" y="486">4</text>
<text x="532" y="491">11</text>
<text x="896" y="489">5</text>
<text x="425" y="497">3</text>
<text x="467" y="497">1</text>
<text x="978" y="494">1</text>
<text x="621" y="502">4</text>
<text x="976" y="502">11</text>
<text x="423" y="507">14</text>
<text x="467" y="507">13</text>
<text x="648" y="507">6</text>
<text x="896" y="507">9</text>
<text x="621" y="512">5</text>
<text x="922" y="512">8</text>
<text x="423" y="517">12</text>
<text x="467" y="517">10</text>
<text x="894" y="517">10</text>
<text x="425" y="527">6</text>
<text x="467" y="527">9</text>
<text x="978" y="524">3</text>
<text x="1021" y="524">2</text>
<text x="978" y="532">4</text>
<text x="1021" y="532">5</text>
<text x="425" y="537">2</text>
<text x="894" y="535">12</text>
<text x="922" y="540">11</text>
<text x="978" y="540">7</text>
<text x="1021" y="540">6</text>
<text x="894" y="545">13</text>
<text x="423" y="547">15</text>
<text x="978" y="547">8</text>
<text x="1021" y="547">9</text>
<text x="423" y="557">11</text>
<text x="976" y="555">13</text>
<text x="1021" y="555">12</text>
<text x="976" y="563">14</text>
<text x="1021" y="563">15</text>
<text x="425" y="568">7</text>
<text x="976" y="570">17</text>
<text x="1021" y="570">16</text>
<text x="976" y="578">18</text>
<text x="1021" y="578">19</text>
<text x="978" y="593">1</text>
<text x="976" y="601">11</text>
<text x="978" y="623">3</text>
<text x="1021" y="623">2</text>
<text x="978" y="631">4</text>
<text x="1021" y="631">5</text>
<text x="978" y="639">7</text>
<text x="1021" y="639">6</text>
<text x="978" y="646">8</text>
<text x="1021" y="646">9</text>
<text x="976" y="654">13</text>
<text x="1021" y="654">12</text>
<text x="976" y="662">14</text>
<text x="1021" y="662">15</text>
<text x="976" y="669">17</text>
<text x="1021" y="669">16</text>
<text x="976" y="677">18</text>
<text x="1021" y="677">19</text>
<text x="978" y="692">1</text>
<text x="976" y="700">11</text>
</g>
<g font-size="3.7" fill="#008b00">
<text x="471" y="135">P0</text>
<text x="499" y="135">Q0</text>
<text x="540" y="135">A0</text>
<text x="568" y="135">Q0</text>
<text x="645" y="137">7400</text>
<text x="703" y="140">7400</text>
<text x="471" y="145">P1</text>
<text x="499" y="145">Q1</text>
<text x="540" y="145">A1</text>
<text x="568" y="145">Q1</text>
<text x="829" y="145">A0</text>
<text x="853" y="145">A&gt;Bo</text>
<text x="900" y="145">A0</text>
<text x="924" y="145">A&gt;Bo</text>
<text x="471" y="155">P2</text>
<text x="499" y="155">Q2</text>
<text x="540" y="155">A2</text>
<text x="568" y="155">Q2</text>
<text x="829" y="155">A1</text>
<text x="853" y="155">A=Bo</text>
<text x="900" y="155">A1</text>
<text x="924" y="155">A=Bo</text>
<text x="471" y="165">P3</text>
<text x="499" y="165">Q3</text>
<text x="568" y="165">Q3</text>
<text x="829" y="165">A2</text>
<text x="853" y="165">A&lt;Bo</text>
<text x="900" y="165">A2</text>
<text x="924" y="165">A&lt;Bo</text>
<text x="439" y="169">Vcc</text>
<text x="648" y="173">7420</text>
<text x="471" y="175">ENP</text>
<text x="491" y="175">CARRY</text>
<text x="540" y="175">E0</text>
<text x="568" y="175">Q4</text>
<text x="829" y="175">A3</text>
<text x="900" y="175">A3</text>
<text x="471" y="185">ENT</text>
<text x="540" y="185">E1</text>
<text x="568" y="185">Q5</text>
<text x="829" y="185">B0</text>
<text x="900" y="185">B0</text>
<text x="523" y="189">Vcc</text>
<text x="471" y="196">LOAD</text>
<text x="540" y="196">E2</text>
<text x="568" y="196">Q6</text>
<text x="829" y="196">B1</text>
<text x="900" y="196">B1</text>
<text x="472" y="206">CLK</text>
<text x="568" y="206">Q7</text>
<text x="648" y="208">7420</text>
<text x="829" y="206">B2</text>
<text x="900" y="206">B2</text>
<text x="471" y="216">CLR</text>
<text x="829" y="216">B3</text>
<text x="900" y="216">B3</text>
<text x="142" y="237">Vcc</text>
<text x="207" y="239">J</text>
<text x="237" y="239">Q</text>
<text x="273" y="239">J</text>
<text x="303" y="239">Q</text>
<text x="354" y="239">J</text>
<text x="384" y="239">Q</text>
<text x="645" y="236">7400</text>
<text x="829" y="236">A&gt;Bi</text>
<text x="900" y="236">A&gt;Bi</text>
<text x="152" y="251">7400</text>
<text x="207" y="249">K</text>
<text x="237" y="249">Q</text>
<text x="273" y="249">K</text>
<text x="303" y="249">Q</text>
<text x="354" y="249">K</text>
<text x="384" y="249">Q</text>
<text x="829" y="246">A=Bi</text>
<text x="900" y="246">A=Bi</text>
<text x="195" y="253">Vcc</text>
<text x="261" y="253">Vcc</text>
<text x="342" y="253">Vcc</text>
<text x="458" y="254">A0</text>
<text x="487" y="254">Q0</text>
<text x="829" y="257">A&lt;Bi</text>
<text x="900" y="257">A&lt;Bi</text>
<text x="207" y="259">CLR</text>
<text x="273" y="259">CLR</text>
<text x="354" y="259">CLR</text>
<text x="207" y="269">CLK</text>
<text x="273" y="269">CLK</text>
<text x="354" y="269">CLK</text>
<text x="458" y="264">A1</text>
<text x="487" y="264">Q1</text>
<text x="645" y="264">7400</text>
<text x="458" y="274">A2</text>
<text x="487" y="274">Q2</text>
<text x="487" y="284">Q3</text>
<text x="253" y="293">Vcc</text>
<text x="458" y="295">E0</text>
<text x="487" y="295">Q4</text>
<text x="281" y="305">P0</text>
<text x="309" y="305">Q0</text>
<text x="458" y="305">E1</text>
<text x="487" y="305">Q5</text>
<text x="446" y="309">Vcc</text>
<text x="281" y="315">P1</text>
<text x="309" y="315">Q1</text>
<text x="458" y="315">E2</text>
<text x="487" y="315">Q6</text>
<text x="281" y="325">P2</text>
<text x="309" y="325">Q2</text>
<text x="487" y="325">Q7</text>
<text x="984" y="328">D0</text>
<text x="1012" y="328">Q0</text>
<text x="281" y="335">P3</text>
<text x="309" y="335">Q3</text>
<text x="984" y="335">D1</text>
<text x="1012" y="335">Q1</text>
<text x="281" y="345">ENP</text>
<text x="301" y="345">CARRY</text>
<text x="984" y="343">D2</text>
<text x="1012" y="343">Q2</text>
<text x="984" y="350">D3</text>
<text x="1012" y="350">Q3</text>
<text x="281" y="356">ENT</text>
<text x="753" y="356">P0</text>
<text x="781" y="356">Q0</text>
<text x="984" y="358">D4</text>
<text x="1012" y="358">Q4</text>
<text x="281" y="366">LOAD</text>
<text x="753" y="366">P1</text>
<text x="781" y="366">Q1</text>
<text x="984" y="366">D5</text>
<text x="1012" y="366">Q5</text>
<text x="281" y="376">CLK</text>
<text x="627" y="376">7486</text>
<text x="753" y="376">P2</text>
<text x="781" y="376">Q2</text>
<text x="984" y="373">D6</text>
<text x="1012" y="373">Q6</text>
<text x="430" y="381">A1</text>
<text x="459" y="381">S1</text>
<text x="984" y="381">D7</text>
<text x="1012" y="381">Q7</text>
<text x="281" y="386">CLR</text>
<text x="366" y="386">7400</text>
<text x="726" y="390">Vcc</text>
<text x="753" y="386">P3</text>
<text x="781" y="386">Q3</text>
<text x="972" y="390">Vcc</text>
<text x="430" y="391">A2</text>
<text x="459" y="391">S2</text>
<text x="430" y="401">A3</text>
<text x="459" y="401">S3</text>
<text x="753" y="396">ENP</text>
<text x="773" y="396">CARRY</text>
<text x="984" y="396">RESET</text>
<text x="627" y="404">7486</text>
<text x="753" y="406">ENT</text>
<text x="985" y="404">CLK</text>
<text x="430" y="411">A4</text>
<text x="459" y="411">S4</text>
<text x="540" y="417">D0</text>
<text x="568" y="417">Q0</text>
<text x="753" y="417">LOAD</text>
<text x="430" y="422">B1</text>
<text x="458" y="422">CO</text>
<text x="540" y="424">D1</text>
<text x="568" y="424">Q1</text>
<text x="430" y="432">B2</text>
<text x="540" y="432">D2</text>
<text x="568" y="432">Q2</text>
<text x="627" y="432">7486</text>
<text x="754" y="427">CLK</text>
<text x="984" y="427">D0</text>
<text x="1012" y="427">Q0</text>
<text x="350" y="436">Vcc</text>
<text x="753" y="437">CLR</text>
<text x="984" y="434">D1</text>
<text x="1012" y="434">Q1</text>
<text x="430" y="442">B3</text>
<text x="540" y="439">D3</text>
<text x="568" y="439">Q3</text>
<text x="984" y="442">D2</text>
<text x="1012" y="442">Q2</text>
<text x="540" y="447">D4</text>
<text x="568" y="447">Q4</text>
<text x="984" y="450">D3</text>
<text x="1012" y="450">Q3</text>
<text x="430" y="452">B4</text>
<text x="540" y="455">D5</text>
<text x="568" y="455">Q5</text>
<text x="361" y="460">7400</text>
<text x="627" y="460">7486</text>
<text x="984" y="457">D4</text>
<text x="1012" y="457">Q4</text>
<text x="430" y="462">CI</text>
<text x="540" y="462">D6</text>
<text x="568" y="462">Q6</text>
<text x="902" y="465">7486</text>
<text x="984" y="465">D5</text>
<text x="1012" y="465">Q5</text>
<text x="347" y="474">Vcc</text>
<text x="540" y="470">D7</text>
<text x="568" y="470">Q7</text>
<text x="984" y="472">D6</text>
<text x="1012" y="472">Q6</text>
<text x="528" y="479">Vcc</text>
<text x="391" y="483">7400</text>
<text x="540" y="485">RESET</text>
<text x="984" y="480">D7</text>
<text x="1012" y="480">Q7</text>
<text x="358" y="488">7486</text>
<text x="430" y="488">A1</text>
<text x="459" y="488">S1</text>
<text x="972" y="489">Vcc</text>
<text x="430" y="498">A2</text>
<text x="459" y="498">S2</text>
<text x="540" y="493">CLK</text>
<text x="627" y="493">7486</text>
<text x="902" y="498">7486</text>
<text x="984" y="495">RESET</text>
<text x="985" y="503">CLK</text>
<text x="430" y="508">A3</text>
<text x="459" y="508">S3</text>
<text x="430" y="518">A4</text>
<text x="459" y="518">S4</text>
<text x="627" y="521">7486</text>
<text x="902" y="526">7486</text>
<text x="984" y="526">D0</text>
<text x="1012" y="526">Q0</text>
<text x="430" y="528">B1</text>
<text x="458" y="528">CO</text>
<text x="891" y="530">Vcc</text>
<text x="984" y="533">D1</text>
<text x="1012" y="533">Q1</text>
<text x="430" y="538">B2</text>
<text x="984" y="541">D2</text>
<text x="1012" y="541">Q2</text>
<text x="430" y="549">B3</text>
<text x="984" y="549">D3</text>
<text x="1012" y="549">Q3</text>
<text x="902" y="554">7486</text>
<text x="984" y="556">D4</text>
<text x="1012" y="556">Q4</text>
<text x="430" y="559">B4</text>
<text x="984" y="564">D5</text>
<text x="1012" y="564">Q5</text>
<text x="430" y="569">CI</text>
<text x="984" y="571">D6</text>
<text x="1012" y="571">Q6</text>
<text x="984" y="579">D7</text>
<text x="1012" y="579">Q7</text>
<text x="972" y="588">Vcc</text>
<text x="984" y="594">RESET</text>
<text x="985" y="602">CLK</text>
<text x="984" y="625">D0</text>
<text x="1012" y="625">Q0</text>
<text x="984" y="632">D1</text>
<text x="1012" y="632">Q1</text>
<text x="984" y="640">D2</text>
<text x="1012" y="640">Q2</text>
<text x="984" y="648">D3</text>
<text x="1012" y="648">Q3</text>
<text x="984" y="655">D4</text>
<text x="1012" y="655">Q4</text>
<text x="984" y="663">D5</text>
<text x="1012" y="663">Q5</text>
<text x="984" y="670">D6</text>
<text x="1012" y="670">Q6</text>
<text x="984" y="678">D7</text>
<text x="1012" y="678">Q7</text>
<text x="972" y="687">Vcc</text>
<text x="984" y="693">RESET</text>
<text x="985" y="701">CLK</text>
</g>
</svg>
